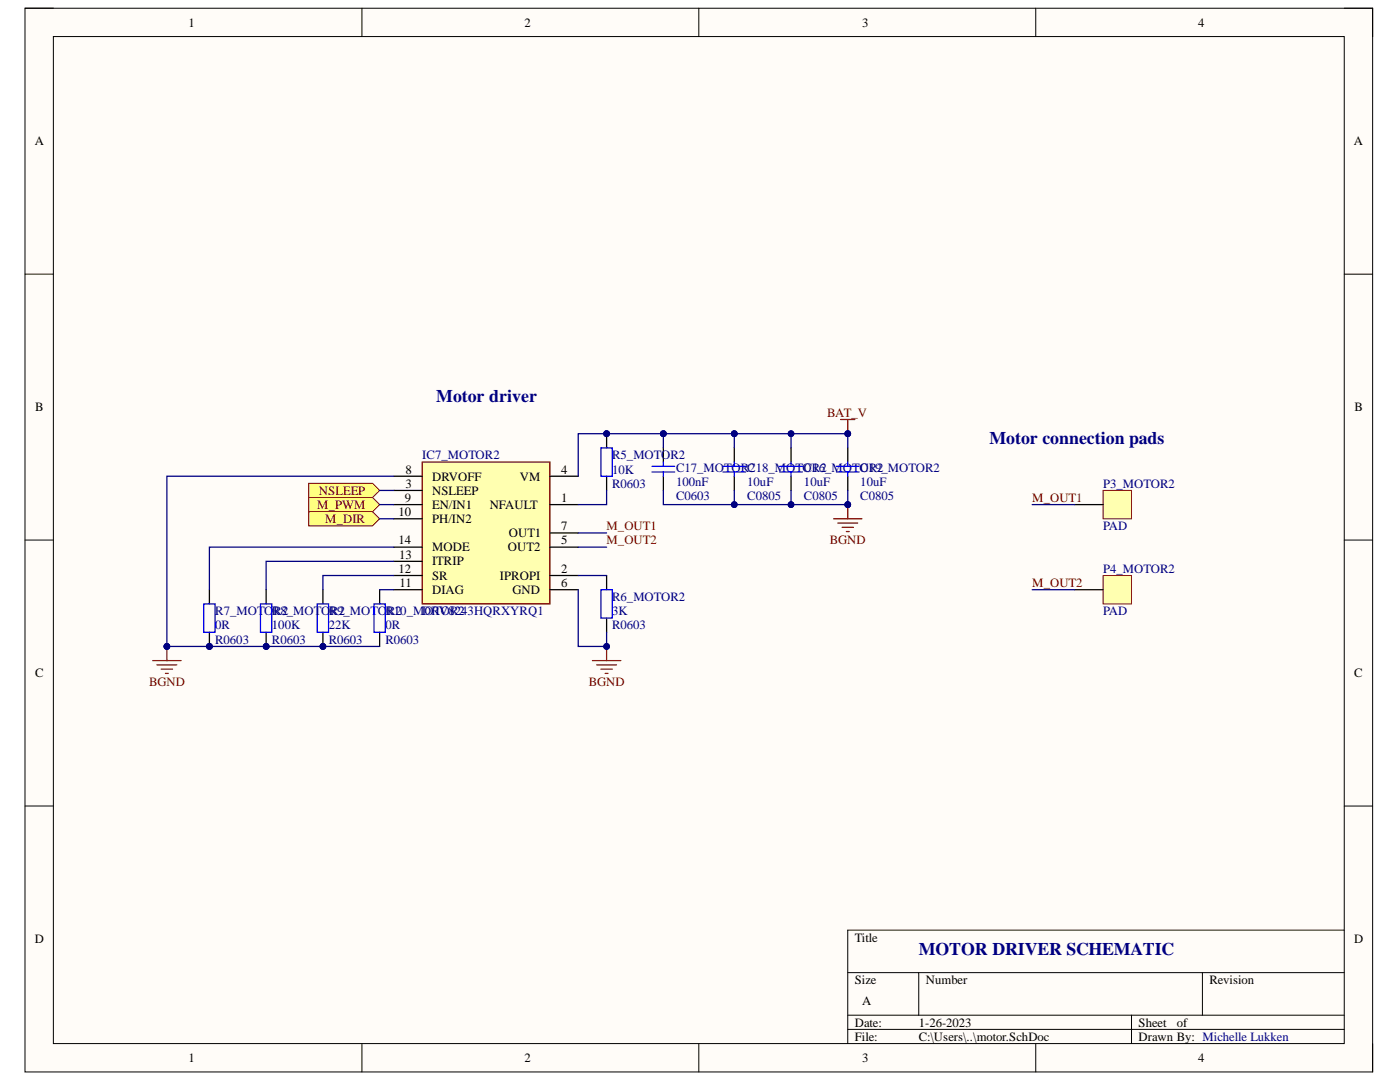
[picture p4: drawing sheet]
<svg xmlns="http://www.w3.org/2000/svg" width="279mm" height="216mm" viewBox="0 0 279 216" stroke-linecap="round" stroke-linejoin="round" font-family="sans-serif">
<path d="M5 1.6h268.9v212.3h-268.9z" fill-rule="evenodd" fill="#fffcf8"/>
<path d="M5 1.6h268.9v212.3h-268.9z" fill="none" stroke="#000" stroke-width=".2"/>
<path d="M10.7 7.3h257.6v200.9h-257.6z" fill-rule="evenodd" fill="#fffcf8"/>
<g fill="none" stroke="#000" stroke-width=".2">
<path d="M5 1.6h5.7M10.7 7.3h257.6v200.9h-257.6zM72.2 1.6v5.7M139.5 1.6v5.7M206.7 1.6v5.7M268.3 1.6h5.6v5.7M5 54.7h5.7M268.3 54.7h5.6M5 107.8h5.7M268.3 107.8h5.6M5 160.8h5.7M268.3 160.8h5.6"/>
<path d="M169.2 194.1h99.1M183.3 194.1v8.5M240 194.1v8.5M268.3 185.6h-99.1v22.6M72.2 208.2v5.7M139.5 208.2v5.7M169.2 202.6h99.1M169.2 205.4h99.1M206.7 208.2v5.7M225.8 202.6v5.6M273.9 208.2v5.7"/>
</g>
<path d="M84.3 92.2h25.4v28.3h-25.4z" fill-rule="evenodd" fill="#ffffb0"/>
<path d="M84.3 92.2h25.4v28.3h-25.4zM167.8 83.7h2.8M169.2 83.7v2.8" fill="none" stroke="#800000" stroke-width=".25"/>
<g fill="none" stroke="#000" stroke-width=".25">
<path d="M78.6 97.9h5.7M78.6 95h5.7M109.7 95h5.7M78.6 100.7h5.7M78.6 114.8h5.7M78.6 109.2h5.7M78.6 117.7h5.7M78.6 103.5h5.7M78.6 112h5.7M109.7 100.7h5.7M109.7 114.8h5.7M109.7 109.2h5.7"/>
<path d="M109.7 117.7h5.7M109.7 106.3h5.7"/>
</g>
<circle cx="169.2" cy="86.5" r=".57" fill="#000080"/>
<circle cx="169.2" cy="86.5" r=".57" fill="none" stroke="#000080" stroke-width=".2"/>
<path d="M118.2 131.8h5.7M119.1 132.7h3.9M119.9 133.5h2.3M120.8 134.4h.5M121.1 129v2.8" fill="none" stroke="#800000" stroke-width=".25"/>
<circle cx="121.1" cy="129" r=".57" fill="#000080"/>
<circle cx="121.1" cy="129" r=".57" fill="none" stroke="#000080" stroke-width=".2"/>
<path d="M166.4 103.5h5.6M167.2 104.4h4M168.1 105.2h2.2M168.9 106.1h.6M169.2 100.7v2.8" fill="none" stroke="#800000" stroke-width=".25"/>
<circle cx="169.2" cy="100.7" r=".57" fill="#000080"/>
<circle cx="169.2" cy="100.7" r=".57" fill="none" stroke="#000080" stroke-width=".2"/>
<path d="M30.5 131.8h5.6M31.3 132.7h4M32.2 133.5h2.2M33 134.4h.6M33.3 129v2.8" fill="none" stroke="#800000" stroke-width=".25"/>
<circle cx="33.3" cy="129" r=".57" fill="#000080"/>
<circle cx="33.3" cy="129" r=".57" fill="none" stroke="#000080" stroke-width=".2"/>
<path d="M61.6 96.4h12.7l1.5 1.5-1.5 1.4h-12.7z" fill-rule="evenodd" fill="#ffff80"/>
<path d="M61.6 96.4h12.7l1.5 1.5-1.5 1.4h-12.7z" fill="none" stroke="#800000" stroke-width=".2"/>
<path d="M61.6 99.3h12.7l1.5 1.4-1.5 1.4h-12.7z" fill-rule="evenodd" fill="#ffff80"/>
<path d="M61.6 99.3h12.7l1.5 1.4-1.5 1.4h-12.7z" fill="none" stroke="#800000" stroke-width=".2"/>
<path d="M61.6 102.1h12.7l1.5 1.4-1.5 1.4h-12.7z" fill-rule="evenodd" fill="#ffff80"/>
<path d="M61.6 102.1h12.7l1.5 1.4-1.5 1.4h-12.7z" fill="none" stroke="#800000" stroke-width=".2"/>
<path d="M220.2 97.9h5.6v5.6h-5.6z" fill-rule="evenodd" fill="#ffffb0"/>
<path d="M220.2 97.9h5.6v5.6h-5.6z" fill="none" stroke="#800000" stroke-width=".2"/>
<path d="M214.5 100.7h5.7" fill="none" stroke="#000" stroke-width=".25"/>
<path d="M220.2 114.8h5.6v5.7h-5.6z" fill-rule="evenodd" fill="#ffffb0"/>
<path d="M220.2 114.8h5.6v5.7h-5.6z" fill="none" stroke="#800000" stroke-width=".2"/>
<path d="M132.4 89.4v2.8M132.4 95v2.9M214.5 117.7h5.7" fill="none" stroke="#000" stroke-width=".25"/>
<path d="M130.1 93h4.5M130.1 94.2h4.5M132.4 92.2v.8M132.4 94.2v.8" fill="none" stroke="#00f" stroke-width=".25"/>
<circle cx="121.1" cy="86.5" r=".57" fill="#000080"/>
<circle cx="121.1" cy="86.5" r=".57" fill="none" stroke="#000080" stroke-width=".2"/>
<path d="M121.1 86.5v2.9" fill="none" stroke="#000" stroke-width=".25"/>
<circle cx="121.1" cy="86.5" r=".57" fill="#000080"/>
<circle cx="121.1" cy="86.5" r=".57" fill="none" stroke="#000080" stroke-width=".2"/>
<path d="M121.1 95v2.9M121.1 114.8v2.9M121.1 123.3v2.9" fill="none" stroke="#000" stroke-width=".25"/>
<path d="M119.9 89.4h2.3v5.6h-2.3zM119.9 117.7h2.3v5.6h-2.3z" fill="none" stroke="#00f" stroke-width=".25"/>
<circle cx="41.8" cy="129" r=".57" fill="#000080"/>
<circle cx="41.8" cy="129" r=".57" fill="none" stroke="#000080" stroke-width=".2"/>
<path d="M41.8 117.7v2.8M41.8 126.2v2.8" fill="none" stroke="#000" stroke-width=".25"/>
<circle cx="41.8" cy="129" r=".57" fill="#000080"/>
<circle cx="41.8" cy="129" r=".57" fill="none" stroke="#000080" stroke-width=".2"/>
<path d="M40.7 120.5h2.2v5.7h-2.2z" fill="none" stroke="#00f" stroke-width=".25"/>
<circle cx="64.4" cy="129" r=".57" fill="#000080"/>
<circle cx="64.4" cy="129" r=".57" fill="none" stroke="#000080" stroke-width=".2"/>
<path d="M64.4 117.7v2.8M64.4 126.2v2.8" fill="none" stroke="#000" stroke-width=".25"/>
<circle cx="64.4" cy="129" r=".57" fill="#000080"/>
<circle cx="64.4" cy="129" r=".57" fill="none" stroke="#000080" stroke-width=".2"/>
<path d="M63.3 120.5h2.3v5.7h-2.3z" fill="none" stroke="#00f" stroke-width=".25"/>
<circle cx="53.1" cy="129" r=".57" fill="#000080"/>
<circle cx="53.1" cy="129" r=".57" fill="none" stroke="#000080" stroke-width=".2"/>
<path d="M53.1 117.7v2.8M53.1 126.2v2.8" fill="none" stroke="#000" stroke-width=".25"/>
<circle cx="53.1" cy="129" r=".57" fill="#000080"/>
<circle cx="53.1" cy="129" r=".57" fill="none" stroke="#000080" stroke-width=".2"/>
<g fill="none" stroke="#00f" stroke-width=".25">
<path d="M144.3 93h4.5M144.3 94.2h4.5M146.5 92.2v.8M146.5 94.2v.8M155.6 93h4.5M155.6 94.2h4.5M157.9 92.2v.8M157.9 94.2v.8M166.9 93h4.6M166.9 94.2h4.6M169.2 92.2v.8M169.2 94.2v.8"/>
<path d="M52 120.5h2.3v5.7h-2.3zM74.6 120.5h2.3v5.7h-2.3z"/>
</g>
<path d="M146.5 89.4v2.8M146.5 95v2.9M157.9 89.4v2.8M157.9 95v2.9M169.2 89.4v2.8M169.2 95v2.9M75.8 117.7v2.8M75.8 126.2v2.8" fill="none" stroke="#000" stroke-width=".25"/>
<path d="M75.8 100.7h2.8M75.8 117.7h2.8M78.6 114.8h-14.2v2.9M78.6 112h-25.5v5.7M78.6 109.2h-36.8v8.5M115.4 117.7v11.3h5.7v-2.8M115.4 106.3h5.7M115.4 109.2h5.7M115.4 114.8h5.7" fill="none" stroke="#000080" stroke-width=".25"/>
<circle cx="121.1" cy="129" r=".57" fill="#000080"/>
<circle cx="121.1" cy="129" r=".57" fill="none" stroke="#000080" stroke-width=".2"/>
<path d="M75.8 97.9h2.8M75.8 103.5h2.8M33.3 129h42.5" fill="none" stroke="#000080" stroke-width=".25"/>
<circle cx="33.3" cy="129" r=".57" fill="#000080"/>
<circle cx="33.3" cy="129" r=".57" fill="none" stroke="#000080" stroke-width=".2"/>
<circle cx="41.8" cy="129" r=".57" fill="#000080"/>
<circle cx="41.8" cy="129" r=".57" fill="none" stroke="#000080" stroke-width=".2"/>
<circle cx="53.1" cy="129" r=".57" fill="#000080"/>
<circle cx="53.1" cy="129" r=".57" fill="none" stroke="#000080" stroke-width=".2"/>
<circle cx="64.4" cy="129" r=".57" fill="#000080"/>
<circle cx="64.4" cy="129" r=".57" fill="none" stroke="#000080" stroke-width=".2"/>
<path d="M78.6 95h-45.3v34M121.1 97.9v2.8h-5.7M206 100.7h8.5M206 117.7h8.5" fill="none" stroke="#000080" stroke-width=".25"/>
<circle cx="33.3" cy="129" r=".57" fill="#000080"/>
<circle cx="33.3" cy="129" r=".57" fill="none" stroke="#000080" stroke-width=".2"/>
<path d="M146.5 97.9v2.8" fill="none" stroke="#000080" stroke-width=".25"/>
<circle cx="146.5" cy="100.7" r=".57" fill="#000080"/>
<circle cx="146.5" cy="100.7" r=".57" fill="none" stroke="#000080" stroke-width=".2"/>
<path d="M157.9 97.9v2.8" fill="none" stroke="#000080" stroke-width=".25"/>
<circle cx="157.9" cy="100.7" r=".57" fill="#000080"/>
<circle cx="157.9" cy="100.7" r=".57" fill="none" stroke="#000080" stroke-width=".2"/>
<path d="M169.2 97.9v2.8" fill="none" stroke="#000080" stroke-width=".25"/>
<circle cx="169.2" cy="100.7" r=".57" fill="#000080"/>
<circle cx="169.2" cy="100.7" r=".57" fill="none" stroke="#000080" stroke-width=".2"/>
<path d="M132.4 97.9v2.8h36.8" fill="none" stroke="#000080" stroke-width=".25"/>
<circle cx="169.2" cy="100.7" r=".57" fill="#000080"/>
<circle cx="169.2" cy="100.7" r=".57" fill="none" stroke="#000080" stroke-width=".2"/>
<circle cx="157.9" cy="100.7" r=".57" fill="#000080"/>
<circle cx="157.9" cy="100.7" r=".57" fill="none" stroke="#000080" stroke-width=".2"/>
<circle cx="146.5" cy="100.7" r=".57" fill="#000080"/>
<circle cx="146.5" cy="100.7" r=".57" fill="none" stroke="#000080" stroke-width=".2"/>
<path d="M132.4 86.5h-17v8.5" fill="none" stroke="#000080" stroke-width=".25"/>
<circle cx="132.4" cy="86.5" r=".57" fill="#000080"/>
<circle cx="132.4" cy="86.5" r=".57" fill="none" stroke="#000080" stroke-width=".2"/>
<circle cx="121.1" cy="86.5" r=".57" fill="#000080"/>
<circle cx="121.1" cy="86.5" r=".57" fill="none" stroke="#000080" stroke-width=".2"/>
<path d="M132.4 86.5v2.9" fill="none" stroke="#000080" stroke-width=".25"/>
<circle cx="132.4" cy="86.5" r=".57" fill="#000080"/>
<circle cx="132.4" cy="86.5" r=".57" fill="none" stroke="#000080" stroke-width=".2"/>
<path d="M132.4 86.5h14.1" fill="none" stroke="#000080" stroke-width=".25"/>
<circle cx="146.5" cy="86.5" r=".57" fill="#000080"/>
<circle cx="146.5" cy="86.5" r=".57" fill="none" stroke="#000080" stroke-width=".2"/>
<circle cx="132.4" cy="86.5" r=".57" fill="#000080"/>
<circle cx="132.4" cy="86.5" r=".57" fill="none" stroke="#000080" stroke-width=".2"/>
<path d="M146.5 86.5v2.9" fill="none" stroke="#000080" stroke-width=".25"/>
<circle cx="146.5" cy="86.5" r=".57" fill="#000080"/>
<circle cx="146.5" cy="86.5" r=".57" fill="none" stroke="#000080" stroke-width=".2"/>
<path d="M157.9 86.5v2.9" fill="none" stroke="#000080" stroke-width=".25"/>
<circle cx="157.9" cy="86.5" r=".57" fill="#000080"/>
<circle cx="157.9" cy="86.5" r=".57" fill="none" stroke="#000080" stroke-width=".2"/>
<path d="M169.2 86.5v2.9" fill="none" stroke="#000080" stroke-width=".25"/>
<circle cx="169.2" cy="86.5" r=".57" fill="#000080"/>
<circle cx="169.2" cy="86.5" r=".57" fill="none" stroke="#000080" stroke-width=".2"/>
<path d="M146.5 86.5h22.7" fill="none" stroke="#000080" stroke-width=".25"/>
<circle cx="169.2" cy="86.5" r=".57" fill="#000080"/>
<circle cx="169.2" cy="86.5" r=".57" fill="none" stroke="#000080" stroke-width=".2"/>
<circle cx="157.9" cy="86.5" r=".57" fill="#000080"/>
<circle cx="157.9" cy="86.5" r=".57" fill="none" stroke="#000080" stroke-width=".2"/>
<circle cx="146.5" cy="86.5" r=".57" fill="#000080"/>
<circle cx="146.5" cy="86.5" r=".57" fill="none" stroke="#000080" stroke-width=".2"/>
<g font-size="3.5" fill="#000080">
<text x="87.1" y="80.1">Motor driver</text>
<text x="197.5" y="88.6">Motor connection pads</text>
<text x="183.4" y="190.5">MOTOR DRIVER SCHEMATIC</text>
</g>
<g font-size="2.5">
<text x="37.6" y="5.3">1</text>
<text x="104.7" y="5.3">2</text>
<text x="172" y="5.3">3</text>
<text x="239.2" y="5.3">4</text>
<text x="6.9" y="29">A</text>
<text x="270.2" y="29">A</text>
<text x="7" y="82.1">B</text>
<text x="270.3" y="82.1">B</text>
<text x="80.9" y="94.5">8</text>
<text x="86.2" y="95.9">DRVOFF</text>
<text x="103.7" y="95.9">VM</text>
<text x="112" y="94.5">4</text>
<text x="80.8" y="100.1">9</text>
<text x="80.9" y="97.3">3</text>
<text x="86.2" y="98.7">NSLEEP</text>
<text x="86.2" y="101.6">EN/IN1</text>
<text x="97.7" y="101.6">NFAULT</text>
<text x="112" y="100.1">1</text>
<text x="79.5" y="102.9">10</text>
<text x="86.2" y="104.4">PH/IN2</text>
<text x="101.5" y="107.2">OUT1</text>
<text x="112" y="105.8">7</text>
<text x="79.5" y="108.6">14</text>
<text x="79.6" y="111.5">13</text>
<text x="86.2" y="112.8">ITRIP</text>
<text x="86.2" y="110">MODE</text>
<text x="101.4" y="110">OUT2</text>
<text x="112" y="108.6">5</text>
<text x="79.5" y="114.3">12</text>
<text x="79.7" y="117.1">11</text>
<text x="86.2" y="118.5">DIAG</text>
<text x="86.2" y="115.7">SR</text>
<text x="99.8" y="115.7">IPROPI</text>
<text x="102.3" y="118.5">GND</text>
<text x="112" y="114.3">2</text>
<text x="112" y="117.1">6</text>
<text x="7" y="135.1">C</text>
<text x="270.3" y="135.1">C</text>
<text x="6.9" y="188.2">D</text>
<text x="170.6" y="187.9">Title</text>
<text x="270.3" y="188.2">D</text>
<text x="170.6" y="196.3">Size</text>
<text x="184.8" y="196.3">Number</text>
<text x="241.4" y="196.3">Revision</text>
<text x="172" y="200.6">A</text>
<text x="170.6" y="204.9">Date:</text>
<text x="170.6" y="207.6">File:</text>
<text x="183.4" y="204.9">1-26-2023</text>
<text x="183.4" y="207.6">C:\Users\..\motor.SchDoc</text>
<text x="227.2" y="204.9">Sheet</text>
<text x="227.2" y="207.6">Drawn By: Michelle Lukken</text>
<text x="234.8" y="204.9">of</text>
<text x="37.6" y="212">1</text>
<text x="104.7" y="212">2</text>
<text x="172" y="212">3</text>
<text x="239.2" y="212">4</text>
</g>
<g font-size="2.5" fill="#800000">
<text x="165.1" y="83.2">BAT_V</text>
<text x="63.3" y="101.6">M_PWM</text>
<text x="63.7" y="98.7">NSLEEP</text>
<text x="206" y="100.1">M_OUT1</text>
<text x="64.9" y="104.4">M_DIR</text>
<text x="121.1" y="105.8">M_OUT1</text>
<text x="121.1" y="108.6">M_OUT2</text>
<text x="165.6" y="108.6">BGND</text>
<text x="206" y="117.1">M_OUT2</text>
<text x="29.8" y="136.9">BGND</text>
<text x="117.5" y="136.9">BGND</text>
</g>
<g font-size="2.5" fill="#000080">
<text x="84.3" y="91.6">IC7_MOTOR2</text>
<text x="122.2" y="94.5">10K</text>
<text x="122.2" y="91.6">R5_MOTOR2</text>
<text x="134.9" y="94.1">C17_MOTOR2</text>
<text x="149.1" y="94.1">C18_MOTOR2</text>
<text x="160.4" y="94.1">C16_MOTOR2</text>
<text x="171.7" y="94.1">C19_MOTOR2</text>
<text x="122.2" y="97.3">R0603</text>
<text x="134.9" y="97">100nF</text>
<text x="134.9" y="99.8">C0603</text>
<text x="149.1" y="97">10uF</text>
<text x="149.1" y="99.8">C0805</text>
<text x="160.4" y="97">10uF</text>
<text x="160.4" y="99.8">C0805</text>
<text x="171.7" y="97">10uF</text>
<text x="171.7" y="99.8">C0805</text>
<text x="220.1" y="97.3">P3_MOTOR2</text>
<text x="220.1" y="105.8">PAD</text>
<text x="122.2" y="119.9">R6_MOTOR2</text>
<text x="220.1" y="114.3">P4_MOTOR2</text>
<text x="42.9" y="125.6">0R</text>
<text x="42.9" y="122.8">R7_MOTO</text>
<text x="54.3" y="125.6">100K</text>
<text x="54.3" y="122.8">R8_MOTO</text>
<text x="54.6" y="122.8">R2</text>
<text x="65.6" y="125.6">22K</text>
<text x="65.6" y="122.8">R9_MOTO</text>
<text x="65.9" y="122.8">R2</text>
<text x="76.9" y="125.6">0R</text>
<text x="76.9" y="122.8">R10_MDRV8243HQRXYRQ1</text>
<text x="77.2" y="122.8">R2</text>
<text x="84.7" y="122.8">OTOR2</text>
<text x="122.2" y="122.8">3K</text>
<text x="122.2" y="125.6">R0603</text>
<text x="220.1" y="122.8">PAD</text>
<text x="42.9" y="128.5">R0603</text>
<text x="54.3" y="128.5">R0603</text>
<text x="65.6" y="128.5">R0603</text>
<text x="76.9" y="128.5">R0603</text>
</g>
</svg>
